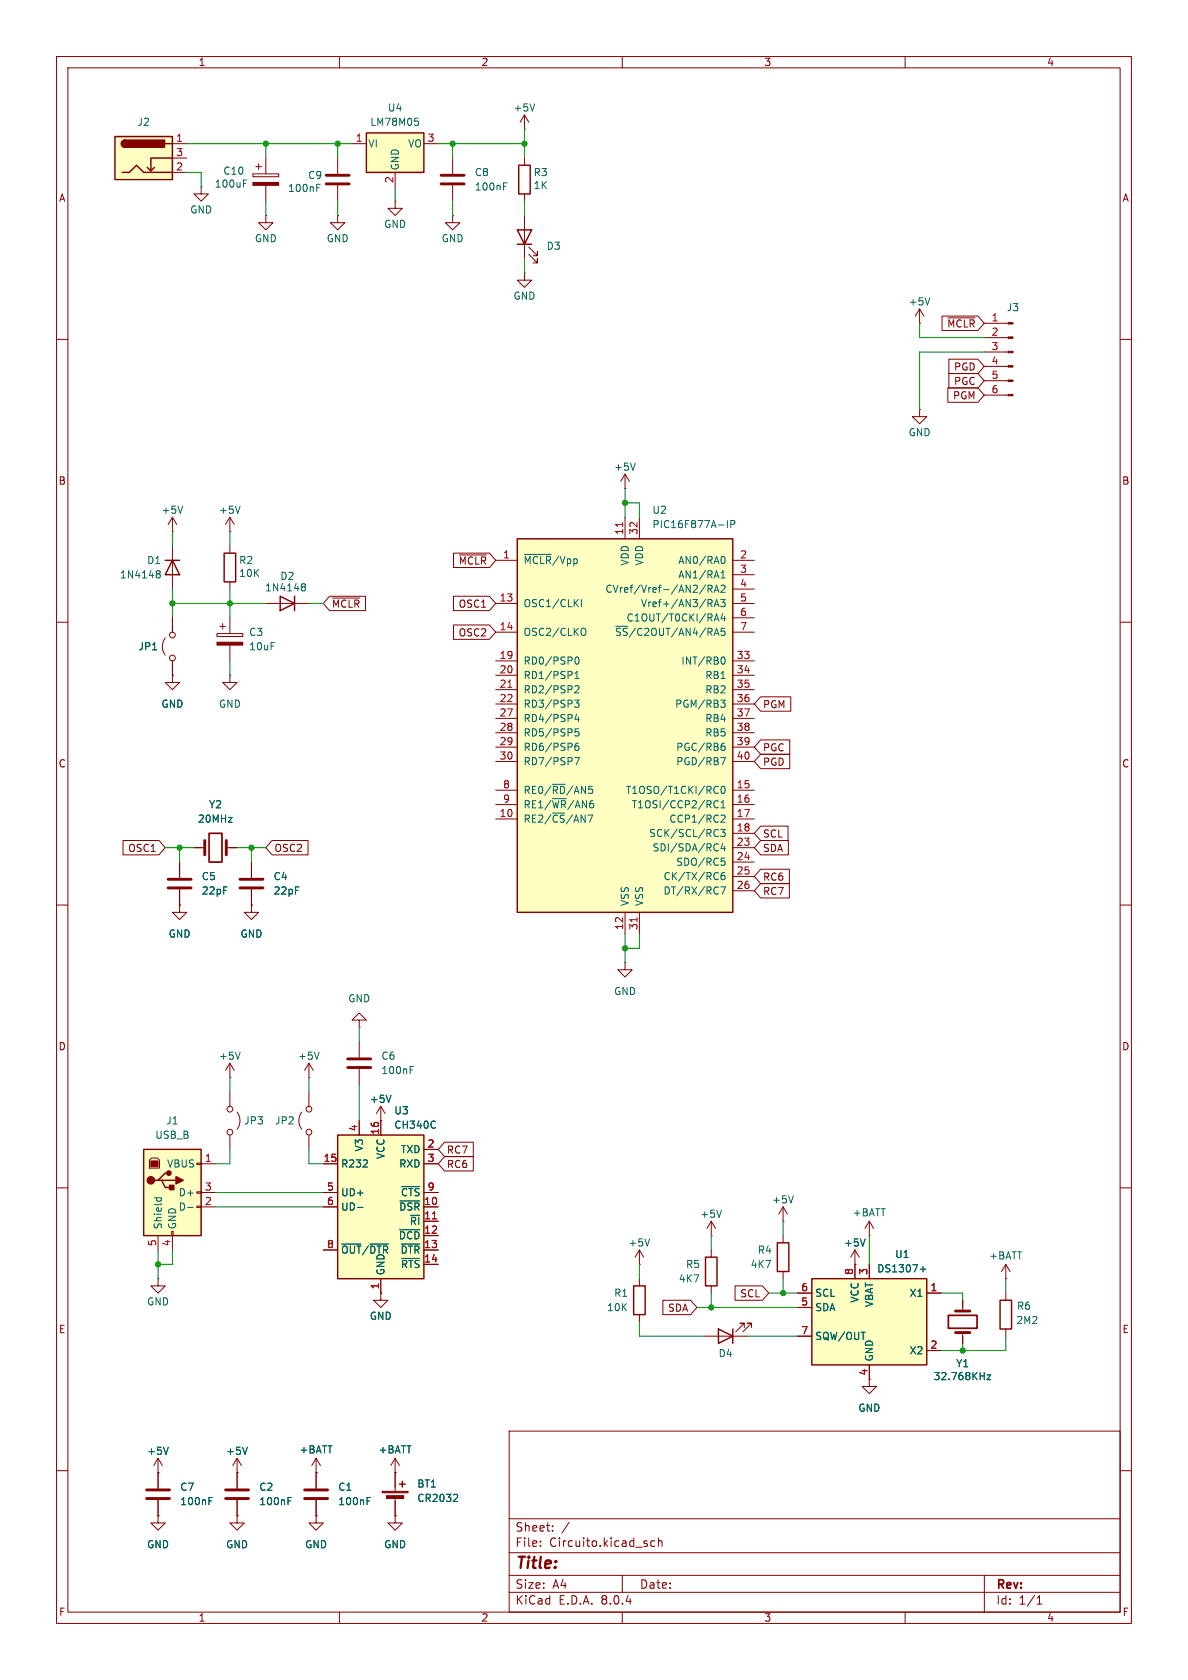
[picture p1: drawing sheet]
<svg xmlns="http://www.w3.org/2000/svg" width="210mm" height="297mm" viewBox="0 0 210 297" stroke-linecap="round" stroke-linejoin="round" font-family="sans-serif">
<g fill="none" stroke="#840000" stroke-width=".18">
<path d="M10 10h190v277h-190zM12 12h186v273h-186zM60 10v2M110 10v2M160 10v2M92.7 27.9v1.3M92.7 34.3v1.3M92.7 38.1v7.6M10 60h2M93.5 45l1.5 1.5v-.8v.8h-.8M93.5 43.7l1.5 1.5v-.7v.7h-.8M198 60h2"/>
<path d="M10 110h2M198 110h2M10 160h2M31.7 152.4v2.8M31.7 157.2v2.8M198 160h2M10 210h2M198 210h2M10 260h2M90 253h108v32h-108zM198 260h2M41.9 268v1.2h1.3l-1.3 1.3-1.3-1.3h1.3"/>
<path d="M41.9 268h.1M90 278.5h108M90 274.5h108M90 268.5h108M95.5 273.2v.2M95.5 272.5v.1M97.7 270.5v.2M97.7 269.8v.1M100.6 269.1l-1.3 1.9M110 278.5v3M115.8 272.5l-.5-.1-.3 .3v.4l.2 .2h.6M116.4 272.5l.2-.1 .4 .1v.9"/>
<path d="M116.4 271.9v1.5M174 278.5v6.5M60 285v2M90 281.5h108M110 285v2M160 285v2M183.3 283.6h.9M183.3 282.5l.5-.4v1.5"/>
</g>
<path d="M91.7 29.2h2v5.1h-2zM91.4 40.6h2.6l-1.3 2.6zM91.4 43.2h2.6" fill="none" stroke="#840000" stroke-width=".25"/>
<path d="M29.7 157h4.1M29.7 155.4h4.1" fill="none" stroke="#840000" stroke-width=".51"/>
<path d="M25.4 203.2h10.2v15.2h-10.2z" fill="#ffffc2"/>
<path d="M25.4 203.2h10.2v15.2h-10.2zM27.9 208.7h.7l.6 1.2h1.3M28.6 208.7h2.5M29.8 207.4h-.6l-1.3 1.3h-.6" fill="none" stroke="#840000" stroke-width=".25"/>
<g fill="#840000" stroke="#840000" stroke-width=".25">
<path d="M31.1 208l1.3 .7-1.3 .6z"/>
<path d="M30 209.6h.7v.7h-.7z"/>
<circle cx="26.7" cy="208.7" r=".63"/>
<circle cx="29.8" cy="207.4" r=".38"/>
</g>
<path d="M26.7 205.2h1.2v1h-1.2z" fill="#840000" stroke="#840000" stroke-width=".18"/>
<g fill="none" stroke="#840000" stroke-width=".18">
<path d="M35.6 33v1.3h1.2l-1.2 1.3-1.3-1.3h1.3M35.6 33h.1M92.7 22.9h.1M92.7 20.3l-.8 1.3M92.7 20.3v2.6M92.7 20.3l.8 1.3M31.7 160v1.3h1.3l-1.3 1.3-1.2-1.3h1.2M31.7 160h.1M44.4 160v1.3h1.3l-1.3 1.3-1.2-1.3h1.2M44.4 160h.1M26.4 205.1l.4-.4h1l.4 .4v1.4h-1.8zM27.9 218.4v2.6"/>
<path d="M30.4 217.7h.2v.7h-.2zM30.5 218.4v2.6M34.8 213.2h.8v.3h-.8zM34.8 210.7h.8v.2h-.8zM34.8 205.6h.8v.3h-.8zM35.6 205.7h2.5M35.6 213.4h2.5M35.6 210.8h2.5M27.9 226.1v1.2h1.3l-1.3 1.3-1.2-1.3h1.2M27.9 226.1h.1M67.3 228.6v1.3h1.3l-1.3 1.2-1.3-1.2h1.3M67.3 228.6h.1"/>
</g>
<path d="M94.5 18.4l-.4 1.2M27.2 211.8h1.3M27.7 211.8v.3M28.5 211.8v.3M33.2 213.5h.9" fill="none" stroke="#006464" stroke-width=".18"/>
<path d="M59.7 200.7h15.2v25.4h-15.2z" fill="#ffffc2"/>
<path d="M59.7 200.7h15.2v25.4h-15.2zM70.6 262.4h1M71.1 261.9v1" fill="none" stroke="#840000" stroke-width=".25"/>
<g fill="none" stroke="#840000" stroke-width=".18">
<path d="M63.5 198.1v2.6M67.3 198.1h.1M67.3 195.6v5.1M67.3 195.6l-.8 1.3M67.3 195.6l.8 1.3M57.1 213.4h2.6M57.1 205.7h2.6M57.1 210.8h2.6M74.9 213.4h2.6M74.9 215.9h2.6M74.9 218.4h2.6M74.9 205.7h2.6"/>
<path d="M74.9 203.2h2.6M74.9 210.8h2.6M57.1 221h2.6M67.3 226.1v2.5M74.9 221h2.6M74.9 223.5h2.6M41.9 257.8l-.8 1.3M41.9 257.8v2.5M41.9 257.8l.8 1.3M55.9 257.8l-.8 1.3M55.9 257.8v5.3M55.9 257.8l.7 1.3"/>
<path d="M69.8 257.8l-.7 1.3M69.8 257.8v5.9M69.8 257.8l.8 1.3M27.9 260.3v2.8M27.9 265.2v2.8M41.9 260.3h.1M55.9 260.3h.1M55.9 268v1.2h1.2l-1.2 1.3-1.3-1.3h1.3M55.9 268h.1M55.9 265.2v2.8M69.8 268v1.2h1.3l-1.3 1.3-1.2-1.3h1.2M69.8 268h.1"/>
<path d="M69.8 260.3h.1M69.8 264.7v3.3"/>
</g>
<g fill="none" stroke="#006464" stroke-width=".18">
<path d="M69.1 193.6l-.4 1.3M76.9 198.3h.1M77 199.3l-.1 .1M60.4 219.9h3.4M63.2 213.5h1M65.4 219.9h3.2M70.6 217.4h3.6M70.7 212.3h3.5M70.9 219.9h3.3M71 209.8h3.2M71 222.5h3.2M43.7 255.8l-.4 1.3"/>
<path d="M36.9 265.3h.5M36.9 264.7h.6M64.9 265.3h.4M64.9 264.7h.6M80.7 264.2l.2 .2-.1 .3-.7 .7h.8"/>
</g>
<path d="M76.4 215.5h.8" fill="none" stroke="#a90000" stroke-width=".18"/>
<g fill="#840000" stroke="#840000" stroke-width=".18">
<path d="M67.6 263.7h4.5v.2h-4.5z"/>
<path d="M68.3 264.4h3.1v.5h-3.1z"/>
</g>
<path d="M25.9 264.9h4.1M25.9 263.4h4.1M53.8 264.9h4.1M53.8 263.4h4.1" fill="none" stroke="#840000" stroke-width=".51"/>
<path d="M64.8 23.5h10.1v7h-10.1z" fill="#ffffc2"/>
<path d="M64.8 23.5h10.1v7h-10.1z" fill="none" stroke="#840000" stroke-width=".25"/>
<path d="M62.2 25.4h2.6M69.8 30.5v2.5M74.9 25.4h2.6M27.9 257.8l-.7 1.3M27.9 257.8v2.5M27.9 257.8l.8 1.3M27.9 268v1.2h1.3l-1.3 1.3-1.2-1.3h1.2M27.9 268h.1M27.9 260.3h.1M41.9 260.3v2.8M41.9 265.2v2.8" fill="none" stroke="#840000" stroke-width=".18"/>
<path d="M73.3 20.9h.6M73.8 21.4l.2 .2v.3l-.2 .3M29.8 255.8l-.5 1.3M50.9 265.3h.4M50.9 264.7h.6" fill="none" stroke="#006464" stroke-width=".18"/>
<path d="M39.9 264.9h4M39.9 263.4h4" fill="none" stroke="#840000" stroke-width=".51"/>
<path d="M20.3 24.1h10.2v7.7h-10.2z" fill="#ffffc2"/>
<path d="M20.3 24.1h10.2v7.7h-10.2zM21.6 30.5h1.3l1.2-1.3 1.3 1.3h5.1M22.1 24.8a.64 .64 0 0 0-.6 .6 .64 .64 0 0 0 .6 .6M27.3 29.6l-.6 .6M29.2 25.4h1.3M30.5 27.9h-3.8v2.3l-.7-.6" fill="none" stroke="#840000" stroke-width=".25"/>
<g fill="#840000" stroke="#840000" stroke-width=".25">
<path d="M21.6 25l.5-.2v1.2a.63 .63 0 0 1-.6-.4 .63 .63 0 0 1 .1-.6z"/>
<path d="M22.1 24.8h7v1.2h-7z"/>
</g>
<path d="M30.5 25.4h2.5M30.5 30.5h2.5M30.5 27.9h2.5" fill="none" stroke="#840000" stroke-width=".18"/>
<path d="M91.4 95.3h38.1v66h-38.1z" fill="#ffffc2"/>
<path d="M91.4 95.3h38.1v66h-38.1zM127 234.9l2.5 1.3-2.5 1.3zM129.5 234.9v2.6" fill="none" stroke="#840000" stroke-width=".25"/>
<g fill="none" stroke="#840000" stroke-width=".18">
<path d="M162.6 57.2h.1M162.6 54.6l-.8 1.3M162.6 54.6v2.6M162.6 54.6l.7 1.3M174 59.7h4.2M174 57.2h4.2M162.6 72.4v1.3h1.2l-1.2 1.2-1.3-1.2h1.3M162.6 72.4h.1M174 69.9h4.2M174 67.3h4.2M174 64.8h4.2M174 62.2h4.2"/>
<path d="M87.6 99.1h3.8M110.5 86.4h.1M110.5 83.8v2.6M110.5 91.4v3.9M110.5 83.8l-.8 1.3M110.5 83.8l.8 1.3M113 91.4v3.9M129.5 99.1h3.8M87.6 106.7h3.8M87.6 111.8h3.8M87.6 116.8h3.8M87.6 119.4h3.8"/>
<path d="M129.5 106.7h3.8M129.5 111.8h3.8M129.5 116.8h3.8M129.5 119.4h3.8M129.5 101.6h3.8M129.5 104.1h3.8M129.5 109.2h3.8M87.6 139.7h3.8M87.6 121.9h3.8M87.6 124.5h3.8M87.6 127h3.8M87.6 129.5h3.8"/>
<path d="M87.6 132.1h3.8M87.6 134.6h3.8M129.5 139.7h3.8M129.5 121.9h3.8M129.5 124.5h3.8M129.5 127h3.8M129.5 129.5h3.8M129.5 132.1h3.8M129.5 134.6h3.8M87.6 144.8h3.8M87.6 142.2h3.8M129.5 144.8h3.8"/>
<path d="M129.5 142.2h3.8M129.5 147.3h3.8M129.5 149.9h3.8M129.5 152.4h3.8M129.5 154.9h3.8M129.5 157.5h3.8M110.5 170.2v1.3h1.3l-1.3 1.2-1.3-1.2h1.3M110.5 170.2h.1M110.5 161.3v3.8M113 161.3v3.8M40.6 190.5h.1M40.6 188v2.5"/>
<path d="M40.6 193v2.6M40.6 188l-.7 1.2M40.6 188l.8 1.2M41.9 196.6a2.54 2.54 0 0 1 0 3M53.3 196.6a2.54 2.54 0 0 0 0 3M54.6 190.5h.1M54.6 188v2.5M54.6 193v2.6M54.6 188l-.8 1.2M54.6 188l.8 1.2M63.5 180.3h1.3l-1.3-1.2-1.3 1.2h1.3v1.3M63.5 181.6h.1"/>
<path d="M63.5 184.2v2.7M63.5 189v2.8M40.6 200.7v2.5M54.6 200.7v2.5M124.5 236.2h7.6M131.6 234.7v-.8h-.8h.8l-1.6 1.6M132.8 234.7v-.8h-.7h.7l-1.5 1.6M170.2 229.9v1.9M170.2 235.6v1.9"/>
<circle cx="40.6" cy="196.1" r=".51"/>
<circle cx="54.6" cy="196.1" r=".51"/>
<circle cx="40.6" cy="200.2" r=".51"/>
<circle cx="54.6" cy="200.2" r=".51"/>
</g>
<g fill="none" stroke="#006464" stroke-width=".18">
<path d="M164.4 52.6l-.4 1.3M92.7 98h4.7M112.3 81.9l-.4 1.2M127.6 98.4h.2a.68 .68 0 0 1 .4 .6 .68 .68 0 0 1-.4 .6h-.2M128.6 92v1.3M129.2 92.7l.6-.1 .1-.2-.1-.3-.6-.1v1.3M101.6 120h.8M101.6 119.1l.4-.4v1.3M101.7 106.5l.5 .8M101.7 116.3l.2-.2a.68 .68 0 0 1 .5 .7 .68 .68 0 0 1-.5 .6l-.2-.1-.1-.4zM102.2 106l-.7 .7M102.8 106v1.3"/>
<path d="M103 111.1a.43 .43 0 0 1 .6 .4v.4a.43 .43 0 0 1-.6 .4M124.7 103.4l-1.1 1.6M125.2 104.1h.6l.1-.2-.1-.3-.6-.2v1.3M125.5 104.1l.4 .6M126.2 104.7l.5-1.3 .4 1.3M126.2 107.3l.5-1.3 .4 1.3M126.2 109.8l.5-1.3 .4 1.3M126.4 104.4h.6M126.4 106.9h.6M126.4 109.4h.6M127.4 106h.8l-.4 .5 .3 .1v.5l-.2 .2-.5-.2M127.5 103.6l.4-.2 .3 .4-.8 .9h.8"/>
<path d="M127.5 101.3l.3-.4v1.3M127.5 102.2h.7M127.5 111.1h.6M127.6 116.2l.2-.1a.68 .68 0 0 1 .4 .7 .68 .68 0 0 1-.4 .6h-.2M127.8 108.5l-.3 .9h.7M128.1 111.6l.1 .2-.1 .5M128.1 109v.8M101.6 123.8h.8l-.5 .5 .4 .1v.5l-.2 .1-.5-.1M101.6 133.9h.8l-.5 1.3M101.6 121.4l.5-.2 .3 .4-.8 .9h.8M101.9 126.2l-.3 1h.8M102.2 131.4l-.3 .1a.86 .86 0 0 0 0 1.2l.4-.2 .1-.4-.3-.2h-.4l-.1 .2"/>
<path d="M102.2 126.7v.9M102.3 128.8h-.6l-.1 .7 .2-.2 .4 .1 .2 .2-.1 .4-.2 .1-.5-.1M126.6 139l.4 .1M127.4 123.8h.8l-.4 .5 .3 .1 .1 .4-.3 .2h-.3M127.4 133.9h.8l-.5 1.3M127.6 139.1l.2-.1a.68 .68 0 0 1 .4 .6 .68 .68 0 0 1-.4 .7l-.2-.1-.1-.4zM127.7 131.9h.4l.1 .2-.1 .4-.4 .2M128.1 131.4l-.4 .1M126.2 142.3l.2 .5h.3l.3-.1M126.7 146.6l.3 .2M126.9 149.2l.1 .1M127 140.2l-.4 .1"/>
<path d="M127 141.7l-.3-.2-.3 .1-.2 .5M127 147.8l-.3 .1M127 150.3l-.1 .1M127.4 146.6h.8l-.4 .5 .3 .1v.6l-.2 .1-.5-.1M127.4 156.8h.8l-.5 1.3M127.5 144.2l.4-.1 .3 .4-.8 .9h.8M127.5 142.8h.7M127.5 141.9l.3-.4v1.3M127.5 151.7h.6M127.6 152.2h.3l.3 .2-.1 .5-.5 .1M127.8 149.1l-.3 .9h.7M128.1 154.2l-.4 .1a.86 .86 0 0 0 0 1.2l.4-.1 .1-.4-.3-.3-.3 .1-.1 .2"/>
<path d="M128.1 149.6v.8M42.5 186l-.5 1.3M56.4 186l-.4 1.3M72.5 189.1h.4M72.5 188.5h.6M174.5 243.1h.6l-.6 .8h.6"/>
</g>
<path d="M110.1 92.4v.7M89.8 121.5h.7M112.6 162.2v.8" fill="none" stroke="#a90000" stroke-width=".18"/>
<g fill="#840000" stroke="#840000" stroke-width=".18">
<path d="M178.2 69.7h.9v.3h-.9z"/>
<path d="M178.2 67.2h.9v.2h-.9z"/>
<path d="M178.2 64.6h.9v.3h-.9z"/>
<path d="M178.2 62.1h.9v.3h-.9z"/>
<path d="M178.2 59.6h.9v.2h-.9z"/>
<path d="M178.2 57h.9v.3h-.9z"/>
</g>
<path d="M167.6 232.5h5.1v2.3h-5.1z" fill="none" stroke="#840000" stroke-width=".3"/>
<path d="M61.5 188.7h4M61.5 187.2h4M168.9 231.8h2.5M168.9 235.6h2.5" fill="none" stroke="#840000" stroke-width=".51"/>
<path d="M143.5 226.1h20.3v15.2h-20.3z" fill="#ffffc2"/>
<path d="M29.2 99.1h2.5M30.5 99.1l1.2 2.5h-2.5zM39.6 97.8h2.1v5.1h-2.1zM49.5 105.4l2.6 1.3-2.6 1.3zM52.1 105.4v2.6M137.4 219.7h2v5.1h-2zM112 227.3h2v5.1h-2zM124.7 222.2h2v5.1h-2zM143.5 226.1h20.3v15.2h-20.3zM176.8 229.9h2v5h-2z" fill="none" stroke="#840000" stroke-width=".25"/>
<g fill="none" stroke="#840000" stroke-width=".18">
<path d="M44.7 30.7h4.6v.5h-4.6zM45.2 29.5h1M45.7 29v1M47 38.1v1.3h1.3l-1.3 1.2-1.3-1.2h1.3M47 38.1h.1M47 27.9v2.8M47 32.8v2.8M59.7 38.1v1.3h1.3l-1.3 1.2-1.3-1.2h1.3M59.7 38.1h.1M59.7 27.9v2.8M59.7 32.8v2.8M69.8 35.6v1.2h1.3l-1.3 1.3-1.2-1.3h1.2"/>
<path d="M69.8 35.6h.1M80 38.1v1.3h1.3l-1.3 1.2-1.3-1.2h1.3M80 38.1h.1M80 27.9v2.8M80 32.8v2.8M92.7 48.3v1.2h1.3l-1.3 1.3-1.3-1.3h1.3M92.7 48.3h.1M166.5 55.9h6.4l1.1 1.3-1.1 1.2h-6.4zM167.6 56.2h4.7M167.6 68.6h5.3l1.1 1.3-1.1 1.2h-5.3zM167.7 66h5.2l1.1 1.3-1.1 1.3h-5.2zM167.7 63.5h5.2l1.1 1.3-1.1 1.2h-5.2z"/>
<path d="M30.5 94h.1M30.5 91.4v2.6M30.5 96.5v7.6M30.5 91.4l-.8 1.3M30.5 91.4l.7 1.3M40.6 94h.1M40.6 91.4l-.7 1.3M40.6 91.4v2.6M40.6 96.5v1.3M40.6 91.4l.8 1.3M80.2 97.8h6.3l1.1 1.3-1.1 1.2h-6.3zM81.2 98.1h4.8"/>
<path d="M29.2 112.8a2.54 2.54 0 0 0 0 3M30.5 119.4v1.3h1.2l-1.2 1.2-1.3-1.2h1.3M30.5 119.4h.1M30.5 109.2v2.6M30.5 116.8v2.6M38.4 112h4.5v.5h-4.5zM38.9 110.7h1M39.4 110.2v1.1M40.6 119.4v1.3h1.3l-1.3 1.2-1.2-1.2h1.2M40.6 119.4h.1M40.6 102.9v1.2M40.6 109.2v2.8"/>
<path d="M40.6 114v2.8M47 106.7h7.6M58.3 105.4h6.3v2.6h-6.3l-1.2-1.3zM58.8 105.7h4.8M80.2 110.5h6.3l1.1 1.3-1.1 1.2h-6.3zM80.2 105.4h6.3l1.1 1.3-1.1 1.3h-6.3zM134.5 123.2h5.3v2.5h-5.3l-1.2-1.2zM134.5 130.8h5.1v2.6h-5.1l-1.2-1.3zM134.5 133.3h5.1v2.6h-5.1l-1.2-1.3zM21.7 148.6h6.4l1.1 1.3-1.1 1.2h-6.4zM31.7 152.4v2.8M31.7 157.2v2.8"/>
<path d="M34.3 149.9h1.9M40 149.9h1.9M44.4 152.4v2.8M44.4 157.2v2.8M48.1 148.6h6.4v2.5h-6.4l-1.1-1.2zM134.5 146h4.8v2.6h-4.8l-1.2-1.3zM134.5 153.7h5v2.5h-5l-1.2-1.3zM134.5 156.2h5v2.6h-5l-1.2-1.3zM134.5 148.6h4.9v2.5h-4.9l-1.2-1.2zM31.7 160h.1M44.4 160h.1M63.5 198.1v2.6"/>
<path d="M67.3 198.1h.1M67.3 198.1v2.6M57.1 213.4h2.6M57.1 205.7h2.6M57.1 210.8h2.6M74.9 213.4h2.6M74.9 215.9h2.6M74.9 218.4h2.6M74.9 205.7h2.6M74.9 203.2h2.6M74.9 210.8h2.6M78.6 204.5h5.1v2.5h-5.1l-1.1-1.3z"/>
<path d="M78.6 201.9h5.1v2.6h-5.1l-1.1-1.3zM125.7 218.4h.1M125.7 215.9l-.7 1.3M125.7 215.9v2.5M125.7 215.9l.8 1.3M138.4 215.9h.1M138.4 213.4l-.7 1.2M138.4 213.4v2.5M138.4 218.4v1.3M138.4 213.4l.8 1.2M153.7 218.4h.1M153.7 215.9v2.5"/>
<path d="M153.7 215.9l-.8 1.3M153.7 215.9l.7 1.3M57.1 221h2.6M67.3 228.6h.1M67.3 226.1v2.5M74.9 221h2.6M74.9 223.5h2.6M113 223.5h.1M113 221v2.5M113 226.1v1.2M113 232.4v1.3M113 221l-.7 1.2"/>
<path d="M113 221l.8 1.2M117.2 229.9h4.9l1.1 1.2-1.1 1.3h-4.9zM125.7 221v1.2M125.7 227.3v1.3M129.9 227.3h4.9l1.1 1.3-1.1 1.3h-4.9zM138.4 224.8v1.3M141 228.6h2.5M141 231.1h2.5M141 236.2h2.5M151.1 223.5h.1M151.1 221v5.1M151.1 221l-.7 1.2"/>
<path d="M151.1 221l.8 1.2M153.7 223.5v2.6M163.8 228.6h2.6M163.8 238.8h2.6M170.2 229.9v1.2M170.2 236.2v1.3M177.8 226.1h.1M177.8 223.5v2.6M177.8 228.6v1.3M177.8 234.9v1.3M177.8 223.5l-.8 1.3M177.8 223.5l.8 1.3"/>
<path d="M153.7 241.3v3.8h1.2l-1.2 1.3-1.3-1.3h1.3M27.9 268h.1M27.9 260.3h.1M27.9 260.3v2.8M27.9 265.2v2.8M41.9 260.3h.1M41.9 268h.1M41.9 260.3v2.8M41.9 265.2v2.8M55.9 260.3h.1M55.9 268h.1M55.9 260.3v2.8"/>
<path d="M55.9 265.2v2.8M69.8 268h.1M69.8 260.3h.1M69.8 260.3v2.6M69.8 265.4v2.6"/>
<circle cx="30.5" cy="112.3" r=".51"/>
<circle cx="30.5" cy="116.3" r=".51"/>
</g>
<g fill="none" stroke="#006464" stroke-width=".18">
<path d="M43 32.4h.5M43 31.8h.6M56 33.2h.4M56 32.6h.6M89 32.9h.4M89 32.3h.6M32.3 89.5l-.4 1.2M42.5 89.5l-.5 1.2M27.7 101.4l.1 .1M27.7 101l.4-.1 .2 .1v.2l-.2 .3M27.8 101.5h.3M27.8 101.5h-.1"/>
<path d="M28.1 101.5l.2 .2v.4l-.2 .1-.4-.1M53.4 103.7h.1M53.4 103.3l.4-.1 .1 .1 .1 .2-.2 .2M53.5 103.7h.3M53.5 103.7l-.1 .1M53.8 103.7l.2 .3-.1 .3-.1 .2-.4-.1M69.1 193.6l-.4 1.3M76.9 198.3h.1M77 199.3l-.1 .1M60.4 219.9h3.4M63.2 213.5h1M65.4 219.9h3.2"/>
<path d="M70.6 217.4h3.6M70.7 212.3h3.5M70.9 219.9h3.3M71 209.8h3.2M114.8 219l-.4 1.3M127.5 213.9l-.4 1.3M140.2 211.4l-.4 1.3M152.9 219l-.4 1.3M71 222.5h3.2M162.7 224.4h1M163.2 223.9v1M29.8 255.8l-.5 1.3"/>
<path d="M43.7 255.8l-.4 1.3M174.5 243.1h.6l-.6 .8h.6M36.9 265.3h.5M36.9 264.7h.6M50.9 265.3h.4M50.9 264.7h.6M64.9 265.3h.4M64.9 264.7h.6M80.7 264.2l.2 .2-.1 .3-.7 .7h.8"/>
</g>
<g fill="#840000" stroke="#840000" stroke-width=".18">
<path d="M44.7 32.3h4.6v.5h-4.6z"/>
<path d="M38.4 113.5h4.5v.5h-4.5z"/>
</g>
<path d="M57.7 32.5h4M57.7 31h4M78 32.5h4M78 31h4M36.2 148.6v2.5M40 148.6v2.5M42.4 157h4.1M42.4 155.4h4.1" fill="none" stroke="#840000" stroke-width=".51"/>
<path d="M37 147.3h2.2v5.1h-2.2z" fill="none" stroke="#840000" stroke-width=".3"/>
<g fill="none" stroke="#009600" stroke-width=".18">
<path d="M33 25.4h29.2M33 30.5h2.6v2.5M47 25.4v2.5M47 35.6v2.5M59.7 25.4v2.5M59.7 35.6v2.5M69.8 33v2.6M77.5 25.4h15.2M80 25.4v2.5M80 35.6v2.5M92.7 22.9v5M92.7 35.6v2.5"/>
<path d="M92.7 45.7v2.6M162.6 57.2v2.5h11.4M174 62.2h-11.4v10.2M30.5 94v2.5M40.6 94v2.5M110.5 86.4v5M110.5 88.9h2.5v2.5M30.5 104.1v5.1M30.5 106.7h16.5M40.6 104.1v5.1M40.6 116.8v2.6M54.6 106.7h2.5"/>
<path d="M29.2 149.9h5.1M31.7 149.9v2.5M41.9 149.9h5.1M44.4 149.9v2.5M110.5 165.1v5.1M113 165.1v2.5h-2.5M40.6 190.5v2.5M54.6 190.5v2.5M63.5 181.6v2.6M63.5 191.8v6.3M38.1 213.4h19M38.1 210.8h19"/>
<path d="M40.6 203.2v2.5h-2.5M54.6 203.2v2.5h2.5M125.7 218.4v2.6M138.4 215.9v2.5M153.7 218.4v5.1M27.9 221v5.1M30.5 221v2.5h-2.6M113 233.7v2.5h11.5M113 223.5v2.6M123.2 231.1h17.8M125.7 228.6v2.5M132.1 236.2h8.9"/>
<path d="M135.9 228.6h5.1M138.4 226.1v2.5M166.4 228.6h3.8v1.3M170.2 237.5v1.3M177.8 226.1v2.5M177.8 236.2v2.6h-11.4"/>
</g>
<path d="M76.4 215.5h.8" fill="none" stroke="#a90000" stroke-width=".18"/>
<g fill="#009600" stroke="#009600" stroke-width=".18">
<circle cx="27.9" cy="223.5" r=".46"/>
<circle cx="80" cy="25.4" r=".46"/>
<circle cx="47" cy="25.4" r=".46"/>
<circle cx="59.7" cy="25.4" r=".46"/>
<circle cx="92.7" cy="25.4" r=".46"/>
<circle cx="138.4" cy="228.6" r=".46"/>
<circle cx="170.2" cy="238.8" r=".46"/>
<circle cx="125.7" cy="231.1" r=".46"/>
<circle cx="30.5" cy="106.7" r=".46"/>
<circle cx="40.6" cy="106.7" r=".46"/>
<circle cx="31.7" cy="149.9" r=".46"/>
<circle cx="44.4" cy="149.9" r=".46"/>
<circle cx="110.5" cy="88.9" r=".46"/>
<circle cx="110.5" cy="167.6" r=".46"/>
</g>
<text font-size="2.8" fill="#840000" x="91" y="277.9">Title:</text>
<g font-size="2.1" fill="#840000">
<text x="91" y="273.7">File:</text>
<text x="91" y="271">Sheet:</text>
<text x="97.1" y="273.7">Circuito.kicad_sch</text>
<text x="91" y="281.1">Size:</text>
<text x="97.7" y="281.1">A4</text>
<text x="113" y="281.1">Date:</text>
<text x="176" y="281.3">Rev:</text>
<text x="91" y="283.9">KiCad</text>
<text x="98.7" y="283.9">E.D.A.</text>
<text x="106.3" y="283.9">8.0.4</text>
<text x="176" y="283.9">Id:</text>
<text x="180.1" y="283.9">1/1</text>
</g>
<g font-size="1.8" fill="#840000">
<text x="35" y="11.9">1</text>
<text x="85" y="11.9">2</text>
<text x="135" y="11.9">3</text>
<text x="185" y="11.9">4</text>
<text x="10.3" y="35.9">A</text>
<text x="198.4" y="35.9">A</text>
<text x="167.3" y="58.1">~{MCLR}</text>
<text x="168.5" y="65.7">PGD</text>
<text x="168.4" y="70.8">PGM</text>
<text x="168.5" y="68.3">PGC</text>
<text x="10.3" y="85.9">B</text>
<text x="198.3" y="85.9">B</text>
<text x="81" y="100">~{MCLR}</text>
<text x="58.6" y="107.6">~{MCLR}</text>
<text x="81" y="107.6">OSC1</text>
<text x="81" y="112.7">OSC2</text>
<text x="134.8" y="125.4">PGM</text>
<text x="10.3" y="135.9">C</text>
<text x="134.8" y="133">PGC</text>
<text x="134.8" y="135.6">PGD</text>
<text x="198.3" y="135.9">C</text>
<text x="134.8" y="148.3">SCL</text>
<text x="22.6" y="150.8">OSC1</text>
<text x="48.4" y="150.8">OSC2</text>
<text x="134.8" y="155.9">RC6</text>
<text x="134.8" y="150.8">SDA</text>
<text x="134.8" y="158.4">RC7</text>
<text x="10.3" y="185.9">D</text>
<text x="198.3" y="185.9">D</text>
<text x="78.9" y="206.7">RC6</text>
<text x="78.9" y="204.2">RC7</text>
<text x="118" y="232.1">SDA</text>
<text x="130.8" y="229.6">SCL</text>
<text x="10.3" y="235.9">E</text>
<text x="198.3" y="235.9">E</text>
<text x="10.3" y="285.9">F</text>
<text x="35" y="286.9">1</text>
<text x="85" y="286.9">2</text>
<text x="135" y="286.9">3</text>
<text x="185" y="286.9">4</text>
<text x="198.4" y="285.9">F</text>
</g>
<g font-size="1.8" fill="#006464">
<text x="24.2" y="22.5">J2</text>
<text x="65.4" y="22.5">LM78M05</text>
<text x="68.5" y="19.9">U4</text>
<text x="90.7" y="19.9">+5V</text>
<text x="65" y="26.3">VI</text>
<text x="72.1" y="26.3">VO</text>
<text x="37.9" y="33.4">100uF</text>
<text x="39.4" y="31.1">C10</text>
<text x="50.8" y="34.1">100nF</text>
<text x="54.4" y="31.9">C9</text>
<text x="70.7" y="30.2" transform="rotate(-90 70.7 30.2)">GND</text>
<text x="83.8" y="31.3">C8</text>
<text x="83.8" y="33.9">100nF</text>
<text x="94.2" y="31.3">R3</text>
<text x="94.2" y="33.6">1K</text>
<text x="33.5" y="37.9">GND</text>
<text x="67.8" y="40.5">GND</text>
<text x="45" y="43">GND</text>
<text x="57.7" y="43">GND</text>
<text x="78" y="43">GND</text>
<text x="96.5" y="44.4">D3</text>
<text x="90.7" y="53.2">GND</text>
<text x="160.5" y="54.2">+5V</text>
<text x="177.9" y="55.2">J3</text>
<text x="160.5" y="77.3">GND</text>
<text x="108.5" y="83.4">+5V</text>
<text x="28.4" y="91">+5V</text>
<text x="38.6" y="91">+5V</text>
<text x="115.2" y="91">U2</text>
<text x="115.2" y="93.6">PIC16F877A-IP</text>
<text x="25.9" y="99.9">D1</text>
<text x="42.2" y="99.9">R2</text>
<text x="92.5" y="99.9">~{MCLR}/Vpp</text>
<text x="111.4" y="100.1" transform="rotate(-90 111.4 100.1)">VDD</text>
<text x="113.9" y="100.1" transform="rotate(-90 113.9 100.1)">VDD</text>
<text x="119.8" y="99.9">AN0/RA0</text>
<text x="21.1" y="102.5">1N4148</text>
<text x="42.2" y="102.2">10K</text>
<text x="46.8" y="104.7">1N4148</text>
<text x="49.5" y="102.7">D2</text>
<text x="92.5" y="107.5">OSC1/CLKI</text>
<text x="106.9" y="105">CVref/Vref-/AN2/RA2</text>
<text x="113.2" y="107.5">Vref+/AN3/RA3</text>
<text x="119.8" y="102.5">AN1/RA1</text>
<text x="44" y="112.6">C3</text>
<text x="92.5" y="112.6">OSC2/CLKO</text>
<text x="108.6" y="112.6">~{SS}/C2OUT/AN4/RA5</text>
<text x="110.7" y="110.1">C1OUT/T0CKI/RA4</text>
<text x="24.4" y="115.2">JP1</text>
<text x="44" y="115.2">10uF</text>
<text x="92.5" y="117.7">RD0/PSP0</text>
<text x="120.3" y="117.7">INT/RB0</text>
<text x="28.4" y="125.3">GND</text>
<text x="38.6" y="125.3">GND</text>
<text x="92.5" y="120.2">RD1/PSP1</text>
<text x="92.5" y="122.8">RD2/PSP2</text>
<text x="92.5" y="125.3">RD3/PSP3</text>
<text x="119.2" y="125.3">PGM/RB3</text>
<text x="124.6" y="120.2">RB1</text>
<text x="124.6" y="122.8">RB2</text>
<text x="92.5" y="127.9">RD4/PSP4</text>
<text x="92.5" y="130.4">RD5/PSP5</text>
<text x="124.6" y="127.9">RB4</text>
<text x="124.6" y="130.4">RB5</text>
<text x="92.5" y="132.9">RD6/PSP6</text>
<text x="92.5" y="135.5">RD7/PSP7</text>
<text x="119.4" y="132.9">PGC/RB6</text>
<text x="119.4" y="135.5">PGD/RB7</text>
<text x="36.8" y="143.1">Y2</text>
<text x="92.5" y="140.6">RE0/~{RD}/AN5</text>
<text x="92.5" y="143.1">RE1/~{WR}/AN6</text>
<text x="110.5" y="140.6">T1OSO/T1CKI/RC0</text>
<text x="111.6" y="143.1">T1OSI/CCP2/RC1</text>
<text x="34.9" y="145.6">20MHz</text>
<text x="92.5" y="145.6">RE2/~{CS}/AN7</text>
<text x="114.7" y="148.2">SCK/SCL/RC3</text>
<text x="118.2" y="145.6">CCP1/RC2</text>
<text x="35.6" y="155.8">C5</text>
<text x="48.3" y="155.8">C4</text>
<text x="115.3" y="150.7">SDI/SDA/RC4</text>
<text x="117.2" y="155.8">CK/TX/RC6</text>
<text x="119.4" y="153.3">SDO/RC5</text>
<text x="35.6" y="158.3">22pF</text>
<text x="48.3" y="158.3">22pF</text>
<text x="111.4" y="160.3" transform="rotate(-90 111.4 160.3)">VSS</text>
<text x="113.9" y="160.3" transform="rotate(-90 113.9 160.3)">VSS</text>
<text x="117.2" y="158.3">DT/RX/RC7</text>
<text x="29.7" y="166">GND</text>
<text x="42.4" y="166">GND</text>
<text x="61.5" y="177.4">GND</text>
<text x="108.5" y="176.1">GND</text>
<text x="38.6" y="187.6">+5V</text>
<text x="52.6" y="187.6">+5V</text>
<text x="67.3" y="187.6">C6</text>
<text x="67.3" y="190.1">100nF</text>
<text x="65.3" y="195.2">+5V</text>
<text x="69.6" y="197.2">U3</text>
<text x="27.4" y="201.5">USB_B</text>
<text x="29.3" y="199">J1</text>
<text x="43.1" y="199">JP3</text>
<text x="48.5" y="199">JP2</text>
<text x="64.4" y="203.7" transform="rotate(-90 64.4 203.7)">V3</text>
<text x="69.6" y="199.7">CH340C</text>
<text x="29.4" y="206.6">VBUS</text>
<text x="60.2" y="206.6">R232</text>
<text x="68.2" y="205" transform="rotate(-90 68.2 205)">VCC</text>
<text x="70.5" y="206.6">RXD</text>
<text x="70.8" y="204.1">TXD</text>
<text x="31.5" y="214.2">D-</text>
<text x="31.5" y="211.7">D+</text>
<text x="60.2" y="211.7">UD+</text>
<text x="60.2" y="214.2">UD-</text>
<text x="70.5" y="214.2">~{DSR}</text>
<text x="70.8" y="211.7">~{CTS}</text>
<text x="123.7" y="215.5">+5V</text>
<text x="136.4" y="213">+5V</text>
<text x="150.6" y="215.2">+BATT</text>
<text x="28.8" y="217.4" transform="rotate(-90 28.8 217.4)">Shield</text>
<text x="31.3" y="217.4" transform="rotate(-90 31.3 217.4)">GND</text>
<text x="60.2" y="221.8">~{OUT}/~{DTR}</text>
<text x="70.4" y="219.3">~{DCD}</text>
<text x="70.7" y="221.8">~{DTR}</text>
<text x="72.3" y="216.8">~{RI}</text>
<text x="111" y="220.6">+5V</text>
<text x="133.9" y="221.8">R4</text>
<text x="149.1" y="220.6">+5V</text>
<text x="68.2" y="225.6" transform="rotate(-90 68.2 225.6)">GND</text>
<text x="70.8" y="224.4">~{RTS}</text>
<text x="119.9" y="226.9">4K7</text>
<text x="121.2" y="224.4">R5</text>
<text x="132.6" y="224.4">4K7</text>
<text x="155" y="225.1">DS1307+</text>
<text x="158.1" y="222.6">U1</text>
<text x="174.8" y="222.9">+BATT</text>
<text x="25.9" y="231">GND</text>
<text x="65.3" y="233.5">GND</text>
<text x="107.2" y="232">10K</text>
<text x="108.5" y="229.5">R1</text>
<text x="144" y="232">SDA</text>
<text x="144" y="229.5">SCL</text>
<text x="152" y="230.4" transform="rotate(-90 152 230.4)">VCC</text>
<text x="154.5" y="231.2" transform="rotate(-90 154.5 231.2)">VBAT</text>
<text x="160.7" y="229.5">X1</text>
<text x="179.7" y="231.7">R6</text>
<text x="144" y="237.1">SQW/OUT</text>
<text x="160.7" y="239.6">X2</text>
<text x="179.6" y="234.3">2M2</text>
<text x="126.9" y="240.1">D4</text>
<text x="154.5" y="240.8" transform="rotate(-90 154.5 240.8)">GND</text>
<text x="164.9" y="244.2">32.768KHz</text>
<text x="168.9" y="241.9">Y1</text>
<text x="151.6" y="249.8">GND</text>
<text x="25.9" y="257.4">+5V</text>
<text x="39.9" y="257.4">+5V</text>
<text x="52.8" y="257.1">+BATT</text>
<text x="66.8" y="257.1">+BATT</text>
<text x="31.8" y="263.8">C7</text>
<text x="45.7" y="263.8">C2</text>
<text x="59.7" y="263.8">C1</text>
<text x="73.7" y="263.2">BT1</text>
<text x="31.8" y="266.3">100nF</text>
<text x="45.7" y="266.3">100nF</text>
<text x="59.7" y="266.3">100nF</text>
<text x="73.7" y="265.7">CR2032</text>
<text x="25.9" y="273.9">GND</text>
<text x="39.9" y="273.9">GND</text>
<text x="53.8" y="273.9">GND</text>
<text x="67.8" y="273.9">GND</text>
</g>
<g font-size="1.8" fill="#a90000">
<text x="31" y="25.1">1</text>
<text x="31" y="27.7">3</text>
<text x="62.8" y="25.1">1</text>
<text x="75.5" y="25.1">3</text>
<text x="31" y="30.2">2</text>
<text x="69.6" y="32.5" transform="rotate(-90 69.6 32.5)">2</text>
<text x="175.2" y="56.9">1</text>
<text x="175.2" y="59.4">2</text>
<text x="175.2" y="62">3</text>
<text x="175.2" y="64.5">4</text>
<text x="175.2" y="67.1">5</text>
<text x="175.2" y="69.6">6</text>
<text x="110.2" y="94.7" transform="rotate(-90 110.2 94.7)">11</text>
<text x="112.8" y="94.7" transform="rotate(-90 112.8 94.7)">32</text>
<text x="88.8" y="98.8">1</text>
<text x="130.7" y="98.8">2</text>
<text x="130.7" y="101.3">3</text>
<text x="88.2" y="106.4">13</text>
<text x="130.7" y="103.9">4</text>
<text x="130.7" y="106.4">5</text>
<text x="88.2" y="111.5">14</text>
<text x="130.7" y="109">6</text>
<text x="130.7" y="111.5">7</text>
<text x="88.2" y="116.6">19</text>
<text x="88.2" y="119.1">20</text>
<text x="130.1" y="116.6">33</text>
<text x="130.1" y="119.1">34</text>
<text x="88.2" y="121.7">21</text>
<text x="88.2" y="124.2">22</text>
<text x="130.1" y="121.7">35</text>
<text x="130.1" y="124.2">36</text>
<text x="88.2" y="126.7">27</text>
<text x="88.2" y="129.3">28</text>
<text x="88.2" y="131.8">29</text>
<text x="130.1" y="126.7">37</text>
<text x="130.1" y="129.3">38</text>
<text x="130.1" y="131.8">39</text>
<text x="88.2" y="134.4">30</text>
<text x="130.1" y="134.4">40</text>
<text x="88.8" y="139.4">8</text>
<text x="88.8" y="142">9</text>
<text x="130.1" y="139.4">15</text>
<text x="130.1" y="142">16</text>
<text x="88.2" y="144.5">10</text>
<text x="130.1" y="144.5">17</text>
<text x="130.1" y="147.1">18</text>
<text x="130.1" y="149.6">23</text>
<text x="130.1" y="152.1">24</text>
<text x="130.1" y="154.7">25</text>
<text x="130.1" y="157.2">26</text>
<text x="110.2" y="164.5" transform="rotate(-90 110.2 164.5)">12</text>
<text x="112.8" y="164.5" transform="rotate(-90 112.8 164.5)">31</text>
<text x="63.2" y="200.1" transform="rotate(-90 63.2 200.1)">4</text>
<text x="67.1" y="200.7" transform="rotate(-90 67.1 200.7)">16</text>
<text x="75.5" y="202.9">2</text>
<text x="36.1" y="205.5">1</text>
<text x="57.1" y="205.5">15</text>
<text x="75.5" y="205.5">3</text>
<text x="36.1" y="213.1">2</text>
<text x="36.1" y="210.6">3</text>
<text x="57.7" y="210.6">5</text>
<text x="57.7" y="213.1">6</text>
<text x="74.9" y="213.1">10</text>
<text x="74.9" y="215.6">11</text>
<text x="75.5" y="210.6">9</text>
<text x="27.7" y="220.4" transform="rotate(-90 27.7 220.4)">5</text>
<text x="30.2" y="220.4" transform="rotate(-90 30.2 220.4)">4</text>
<text x="57.7" y="220.7">8</text>
<text x="74.9" y="218.2">12</text>
<text x="74.9" y="220.7">13</text>
<text x="74.9" y="223.3">14</text>
<text x="150.9" y="225.5" transform="rotate(-90 150.9 225.5)">8</text>
<text x="153.4" y="225.5" transform="rotate(-90 153.4 225.5)">3</text>
<text x="67.1" y="228" transform="rotate(-90 67.1 228)">1</text>
<text x="141.5" y="230.9">5</text>
<text x="141.5" y="228.3">6</text>
<text x="164.4" y="228.3">1</text>
<text x="141.5" y="236">7</text>
<text x="164.4" y="238.5">2</text>
<text x="153.4" y="243.3" transform="rotate(-90 153.4 243.3)">4</text>
</g>
</svg>
